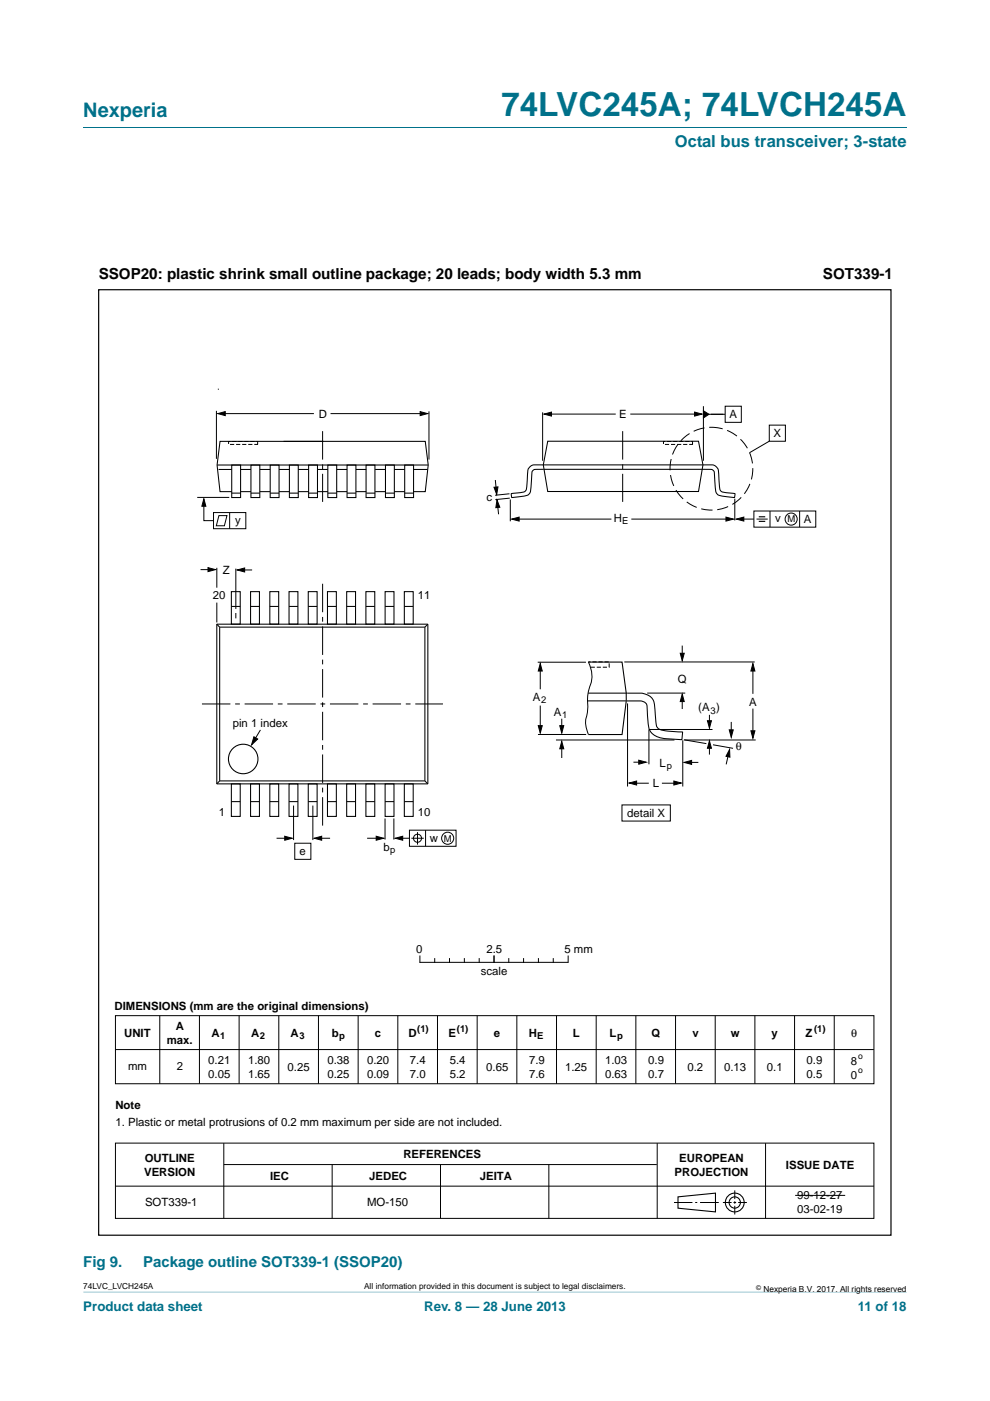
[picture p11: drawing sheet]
<svg xmlns="http://www.w3.org/2000/svg" width="210mm" height="297mm" viewBox="0 0 210 297" stroke-linecap="round" stroke-linejoin="round" font-family="sans-serif">
<path d="M17.7 273.9l174.6 .1z" fill="#00718a"/>
<path d="M17.7 27h174.6" fill="none" stroke="#00718a" stroke-width=".21"/>
<g fill="none" stroke="#000" stroke-width=".21">
<path d="M45.9 87.1v10.2M47.1 87.7h19.5M70.1 87.7h19.7M91 87.2v10.2M115.1 87.4v10.3M116.1 87.8h14.5M133.7 87.8h14.4M149.2 86.1v11.6M149.8 87.8h4M153.8 86.1h3.4v3.4h-3.4zM163.2 90.1h3.4v3.5h-3.4zM163.2 93.5l-4.2 2.5"/>
<path d="M41.8 105.5h6.8M43.2 106.4v4h2.1M45.3 108.7h6.8v3.4h-6.8zM46.4 109.3h1.7l-.5 2.2h-1.7zM48.7 108.7v3.4M105.1 101.8l.2 2.5M105.5 106.6l.3 2.4M108.1 104.7l-3.1 .3M108.1 105.6l-3 .3M108.2 105.9v4.6M109.3 110.1h20.4M133.9 110.1h20.7"/>
<path d="M155.8 105.7l.1 4.6M157.1 110.1h2.8M159.9 108.3h13.1v3.5h-13.1zM160.5 110.1h2.3M163.3 108.3v3.5M169.6 108.3v3.5M42.5 120.8h2.6M46 120.4v4.2M46 127.8v4.2M50 120.6v8.5M50 130v1.1M50.9 120.8h2.6"/>
<path d="M144.7 136.9v2.4M55.2 154.8l-1.6 2.7M114.1 140.4h10.2M114.1 155.7h10.2M114.6 141.2v4.9M114.6 149.6v5.1M117.9 156.9h25.2M119.1 152.4v2.5M119.1 158.1v2.6M124.8 140.4a6.6 6.6 0 0 1 0 6l-.2 1.3a16 16 0 0 1-.4 5.5l.2 1.2 .4 1.3M132.4 140.4h27.7M133.1 149.1v17.7"/>
<path d="M137.3 146.9h8M144.7 147.9v2.4M144.8 157v9.8M145 156.8l4.8 .9M145.2 156.9h15.1M150.5 158.1v1.9M150.5 151.6v1.9M151.1 154.7h-13.5v7.4M151.2 157.9l4.3 .8M154.6 159.5l-.6 2.6M155.1 153.1v2.5M159.7 141.7v5.4"/>
<path d="M159.7 150.2v5.3M58.7 177.7h2.5M62.3 170.8v7.3M62.5 178.8h3.4v3.4h-3.4zM66.4 170.8v7.3M67.4 177.7h2.6M77.9 177.7h3.1M81.7 173.5v4.5M83.5 173.5v4.5M84.7 177.7h2.1M86.8 176h9.9v3.4h-9.9zM87.3 177.7h2.6"/>
<path d="M88.6 176.4v2.7M90.3 176v3.4M131.9 170.7h10.3v3.4h-10.3zM134.1 166.1h3.5M134.4 161.6h1.7M140.4 166.1h3.3M146 161.6h2.1M24.5 215.3h160.9v14.5h-160.9zM33.9 215.3v14.5M42.3 215.3v14.5M50.7 215.3v14.5M59.1 215.3v14.5"/>
<path d="M67.5 215.3v14.5M76 215.3v14.5M84.4 215.3v14.5M89.1 202.7v1.3M89.1 204h31.3M92.2 203.2v.8M92.8 215.3v14.5M95.3 203.2v.8M98.5 203.2v.8M101.2 215.3v14.5M101.6 203.2v.8M104.8 202.7v1.3"/>
<path d="M107.9 203.2v.8M109.6 215.3v14.5M111.1 203.2v.8M114.2 203.2v.8M117.3 203.2v.8M118 215.3v14.5M120.5 202.7v1.3M126.5 215.3v14.5M134.9 215.3v14.5M143.3 215.3v14.5M151.7 215.3v14.5M160.1 215.3v14.5"/>
<path d="M168.5 215.3v14.5M176.9 215.3v14.5M24.5 222.5h160.8M24.5 251.5h160.9M24.5 242.4h160.9v15.9h-160.9zM47.5 242.4v15.9M47.5 246.9h91.8M70.4 246.9v11.4M93.4 246.9v11.4M116.4 246.9v11.4M139.4 242.4v15.9M143 255h3.9"/>
<path d="M147.5 255h.4M148.5 255h4M153.3 255h1.9M155.6 255h.5M155.8 252.4v1.8M155.8 254.7v.5M155.8 255.7v1.8M156.6 255h1.8M162.4 242.4v15.9M168.7 253.4h10.6"/>
<circle cx="167.8" cy="110.1" r="1.28"/>
<circle cx="88.6" cy="177.7" r=".86"/>
<circle cx="95" cy="177.7" r="1.28"/>
</g>
<g fill="none" stroke="#000" stroke-width=".23">
<path d="M124.8 140.4h7.1l.9 6.6v1.6l-.9 7.1h-7.1M143.8 253.8l8-.8v3.9l-8-.7z"/>
<circle cx="51.6" cy="160.9" r="3.1"/>
<circle cx="155.8" cy="255" r="1.99"/>
<circle cx="155.8" cy="255" r="1.2"/>
</g>
<g fill="#000" stroke="#000" stroke-width=".21">
<path d="M46.2 87.7l1.6-.4v.8zM89.1 87.3l1.6 .4-1.6 .4zM115.4 87.8l1.6-.4v.8zM147.3 87.4l1.6 .4-1.6 .4zM149.2 87.1l1.2 .7-1.2 .8zM43.2 105.7l.5 1.6h-.9zM104.8 103.3l.8-.1-.2 1.6zM105.4 106l.6 1.5-.8 .1zM108.5 110.1l1.6-.5v.9zM154 109.6l1.6 .5-1.6 .4zM156.2 110.1l1.6-.5v.9zM44.1 120.3l1.6 .5-1.6 .4z"/>
<path d="M50.3 120.8l1.6-.4v.9zM144.3 138.5h.8l-.4 1.6zM53.9 156.2l.8 .5-1.4 1.2zM114.6 140.7l.4 1.6h-.8zM114.2 153.9h.8l-.4 1.5zM119.1 157.2l.5 1.6h-.9zM118.7 153.9h.9l-.5 1.5zM144.7 147.2l.4 1.5h-.8zM150.5 157.1l.4 1.5h-.9zM150 152.8h.9l-.4 1.6zM154.7 154.7h.8l-.4 1.6zM159.7 140.7l.4 1.6h-.8z"/>
<path d="M159.3 154.9h.8l-.4 1.6zM60.4 177.3l1.6 .4-1.6 .4zM66.6 177.7l1.6-.4v.8zM79.8 177.3l1.6 .4-1.6 .4zM83.8 177.7l1.6-.4v.8zM133.4 166l1.6-.4v.8zM135.5 161.2l1.6 .4-1.6 .4zM142.9 165.6l1.6 .4-1.6 .4zM145.1 161.6l1.6-.4v.9zM154.7 158.9l.1 1.6-.8-.1z"/>
</g>
<path d="M160.9 109.6h1.4M160.9 110.5h1.4" fill="none" stroke="#000" stroke-width=".24"/>
<path d="M68.4 91.4v15M132.1 91.4v15M68.4 123.8v51.9M42.8 149.3h51.2" fill="none" stroke="#000" stroke-width=".21" stroke-dasharray="6 1 1 1" stroke-linecap="butt"/>
<circle cx="150.9" cy="99.4" r="8.8" fill="none" stroke="#000" stroke-width=".21" stroke-dasharray="2.4 1" stroke-linecap="butt"/>
<g fill="none" stroke="#000" stroke-width=".22">
<path d="M46 98.6h44.8M46.4 99.5h2.7M49.1 98.6h1.9v6.9h-1.9zM51 99.5h2.2M53.2 98.6h1.9v6.9h-1.9zM55.1 99.5h2.2M57.3 98.6h1.9v6.9h-1.9zM59.2 99.5h2.2M60.1 93.6h30.1l.6 5-.6 5.6h-2.5M61.4 98.6h1.9v6.9h-1.9zM63.3 99.5h2.2M65.5 98.6h1.8v6.9h-1.8z"/>
<path d="M67.3 99.5h2.2M68.6 93.6h-21.9l-.7 5 .7 5.6h2.4M69.5 98.6h1.9v6.9h-1.9zM71.4 99.5h2.2M73.6 98.6h1.9v6.9h-1.9zM75.5 99.5h2.2M77.6 98.6h1.9v6.9h-1.9zM79.6 99.5h2.2M81.8 98.6h1.8v6.9h-1.8zM83.6 99.5h2.2M85.8 98.6h1.9v6.9h-1.9zM87.7 99.5h3"/>
<path d="M112.3 99a2.26 2.26 0 0 1 2.2-.4h35.3a2.21 2.21 0 0 1 2.4 .6l.2 .5 .1 1.6a6 6 0 0 0 .4 2.8l.7 .3 2.1 .2a.56 .56 0 0 1 0 .9l-.8-.1a4.9 4.9 0 0 1-2.8-.7l-.3-.6-.3-3.5a.91 .91 0 0 0-1.1-1.1h-36.5a.92 .92 0 0 0-1.1 1.1l-.1 1.4a4.3 4.3 0 0 1-.6 2.9l-1.2 .3-2.1 .3a.52 .52 0 0 1-.3-.9l1.8-.1a1.23 1.23 0 0 0 1.4-1.6l.1-1a4.2 4.2 0 0 1 .5-2.9zM116.2 93.5h32l.9 5.1-.9 5.6h-32l-1-5.6zM49.1 104.6h1.9M51 104.2h2.2M53.2 104.6h1.9M55.1 104.2h2.2M57.3 104.6h1.9M59.2 104.2h2.2M61.4 104.6h1.9M63.3 104.2h2.2M65.5 104.6h1.8M67.3 104.2h2.2"/>
<path d="M69.5 104.6h1.9M71.4 104.2h2.2M73.6 104.6h1.9M75.5 104.2h2.2M77.7 104.6h1.9M79.6 104.2h2.2M81.8 104.6h1.8M83.6 104.2h2.2M85.8 104.6h1.9M46 132.3h44.7M46 132.3l.6 .7M46 132.3v33.9"/>
<path d="M46.6 133h43.5M46.6 133v32.6M49.1 125.4h1.9v6.9h-1.9zM49.1 128.6h1.9M53.1 125.4h1.9v6.9h-1.9zM53.1 128.6h1.9M57.2 125.4h1.9v6.9h-1.9zM57.2 128.6h1.9M61.3 125.4h1.9v6.9h-1.9zM61.3 128.6h1.9M65.4 125.4h1.9v6.9h-1.9zM65.4 128.6h1.9"/>
<path d="M69.5 125.4h1.8v6.9h-1.8zM69.5 128.6h1.8M73.5 125.4h1.9v6.9h-1.9zM73.5 128.6h1.9M77.6 125.4h1.9v6.9h-1.9zM77.6 128.6h1.9M81.7 125.4h1.9v6.9h-1.9zM81.7 128.6h1.9M85.8 125.4h1.8v6.9h-1.8zM85.8 128.6h1.8M90.1 133v32.6M90.7 132.3v33.9"/>
<path d="M90.7 132.3l-.6 .7M124.7 148.6h8.1M124.8 147h8.2M133.1 147h1.7a3.8 3.8 0 0 1 3.8 1.5l.3 2.3a7.3 7.3 0 0 0 .7 3.6 12.5 12.5 0 0 0 5 .8l.2 .1-.2 1.5-2.5-.1a4.5 4.5 0 0 1-4.4-2l-.3-1.6-.1-2.7a1.62 1.62 0 0 0-2.1-1.8h-2.3M46 166.2h44.7M46.6 165.6l-.6 .6M46.6 165.6h43.5M49.1 166.2h1.9v6.9h-1.9zM49.1 170h1.9M53.1 166.2h1.9v6.9h-1.9zM53.1 170h1.9M57.2 166.2h1.9v6.9h-1.9z"/>
<path d="M57.2 170h1.9M61.3 166.2h1.9v6.9h-1.9zM61.3 170h1.9M65.4 166.2h1.9v6.9h-1.9zM65.4 170h1.9M69.5 166.2h1.8v6.9h-1.8zM69.5 170h1.8M73.5 166.2h1.9v6.9h-1.9zM73.5 170h1.9M77.6 166.2h1.9v6.9h-1.9zM77.6 170h1.9M81.7 166.2h1.9v6.9h-1.9z"/>
<path d="M81.7 170h1.9M85.8 166.2h1.8v6.9h-1.8zM85.8 170h1.8M90.1 165.6l.6 .6"/>
</g>
<path d="M48.5 93.6h6.1v.6h-6.1zM140.7 93.6h6.2v.6h-6.2zM125.3 141.5h3.9v-1.2h-4.4" fill="none" stroke="#000" stroke-width=".21" stroke-dasharray=".9 .4" stroke-linecap="butt"/>
<path d="M20.9 61.4h168.1v200.5h-168.1z" fill="none" stroke="#000" stroke-width=".25"/>
<text font-size="7" fill="#00718a" x="106.3" y="24.6">74LVC245A; 74LVCH245A</text>
<text font-size="4.2" fill="#00718a" x="17.7" y="24.9">Nexperia</text>
<text font-size="3.5" fill="#00718a" x="143.1" y="31.1">Octal bus transceiver; 3-state</text>
<g font-size="3.2">
<text x="20.9" y="59.1">SSOP20: plastic shrink small outline package; 20 leads; body width 5.3 mm</text>
<text x="174.6" y="59.1">SOT339-1</text>
</g>
<g font-size="3.2" fill="#00718a">
<text x="17.7" y="268.6">Fig 9.</text>
<text x="30.4" y="268.6">Package outline SOT339-1 (SSOP20)</text>
</g>
<g font-size="2.8" fill="#00718a">
<text x="17.7" y="277.9">Product data sheet</text>
<text x="90" y="277.9">Rev. 8 — 28 June 2013</text>
<text x="182" y="277.9">11 of 18</text>
</g>
<g font-size="2.4">
<text x="67.6" y="88.6">D</text>
<text x="131.3" y="88.7">E</text>
<text x="154.7" y="88.7">A</text>
<text x="164.1" y="92.7">X</text>
<text x="103.2" y="106.3">c</text>
<text x="49.9" y="111.1">y</text>
<text x="130.2" y="110.7">H</text>
<text x="164.4" y="110.8">v</text>
<text x="170.5" y="110.9">A</text>
<text x="47.3" y="121.7">Z</text>
<text x="45.1" y="127.1">20</text>
<text x="88.6" y="127.1">11</text>
<text x="113" y="148.6">A</text>
<text x="143.7" y="144.9">Q</text>
<text x="158.9" y="149.6">A</text>
<text x="49.4" y="154.1">pin 1 index</text>
<text x="117.5" y="151.7">A</text>
<text x="148.1" y="150.8">(A )</text>
<text x="156.1" y="159.1">θ</text>
<text x="138.5" y="166.9">L</text>
<text x="139.9" y="162.7">L</text>
<text x="46.4" y="173.1">1</text>
<text x="88.6" y="173.1">10</text>
<text x="133" y="173.2">detail X</text>
<text x="91.1" y="178.4">w</text>
<text x="63.6" y="181.2">e</text>
<text x="81.3" y="180.3">b</text>
<text x="88.3" y="202">0</text>
<text x="103.2" y="202">2.5</text>
<text x="119.7" y="202">5 mm</text>
<text x="102" y="206.7">scale</text>
<text x="24.3" y="214.2">DIMENSIONS (mm are the original dimensions)</text>
<text x="26.3" y="219.9">UNIT</text>
<text x="35.4" y="221.3">max.</text>
<text x="37.3" y="218.4">A</text>
<text x="44.9" y="219.9">A</text>
<text x="53.3" y="219.9">A</text>
<text x="61.6" y="219.9">A</text>
<text x="70.4" y="219.9">b</text>
<text x="79.5" y="219.9">c</text>
<text x="86.6" y="219.9">D</text>
<text x="95.1" y="219.9">E</text>
<text x="104.8" y="219.9">e</text>
<text x="112.2" y="219.9">H</text>
<text x="121.5" y="219.9">L</text>
<text x="129.3" y="219.9">L</text>
<text x="138.2" y="219.9">Q</text>
<text x="146.8" y="219.9">v</text>
<text x="155" y="219.9">w</text>
<text x="163.7" y="219.9">y</text>
<text x="170.9" y="219.9">Z</text>
<text x="180.5" y="219.9">θ</text>
<text x="27.2" y="226.8">mm</text>
<text x="37.5" y="227">2</text>
<text x="44.2" y="225.5">0.21</text>
<text x="52.6" y="225.5">1.80</text>
<text x="61" y="227.1">0.25</text>
<text x="69.4" y="225.5">0.38</text>
<text x="77.9" y="225.5">0.20</text>
<text x="87" y="225.5">7.4</text>
<text x="95.4" y="225.5">5.4</text>
<text x="103.1" y="227">0.65</text>
<text x="112.2" y="225.5">7.9</text>
<text x="119.9" y="227">1.25</text>
<text x="128.3" y="225.5">1.03</text>
<text x="137.5" y="225.5">0.9</text>
<text x="145.8" y="227">0.2</text>
<text x="153.6" y="227">0.13</text>
<text x="162.7" y="227">0.1</text>
<text x="171.1" y="225.5">0.9</text>
<text x="180.5" y="225.7">8</text>
<text x="44.2" y="228.5">0.05</text>
<text x="52.6" y="228.5">1.65</text>
<text x="69.4" y="228.5">0.25</text>
<text x="77.9" y="228.5">0.09</text>
<text x="87" y="228.5">7.0</text>
<text x="95.4" y="228.5">5.2</text>
<text x="112.2" y="228.5">7.6</text>
<text x="128.3" y="228.5">0.63</text>
<text x="137.5" y="228.5">0.7</text>
<text x="171.1" y="228.5">0.5</text>
<text x="180.5" y="228.7">0</text>
<text x="24.5" y="235">Note</text>
<text x="24.5" y="238.7">1. Plastic or metal protrusions of 0.2 mm maximum per side are not included.</text>
<text x="85.6" y="245.6">REFERENCES</text>
<text x="30.6" y="249.3">VERSION</text>
<text x="30.7" y="246.3">OUTLINE</text>
<text x="57.3" y="250.2">IEC</text>
<text x="78.3" y="250.2">JEDEC</text>
<text x="101.8" y="250.2">JEITA</text>
<text x="143.1" y="249.3">PROJECTION</text>
<text x="144.1" y="246.3">EUROPEAN</text>
<text x="166.7" y="247.8">ISSUE DATE</text>
<text x="30.8" y="255.8">SOT339-1</text>
<text x="77.9" y="255.8">MO-150</text>
<text x="169.1" y="254.3">99-12-27</text>
<text x="169.1" y="257.2">03-02-19</text>
</g>
<g font-size="2">
<text x="132" y="111.1">E</text>
<text x="167" y="110.8">M</text>
<text x="114.8" y="149.1">2</text>
<text x="119.3" y="152.2">1</text>
<text x="150.7" y="151.3">3</text>
<text x="141.5" y="163.1">p</text>
<text x="94.2" y="178.4">M</text>
<text x="82.8" y="180.8">p</text>
<text x="46.7" y="220.3">1</text>
<text x="55.1" y="220.3">2</text>
<text x="63.5" y="220.3">3</text>
<text x="71.9" y="220.3">p</text>
<text x="88.5" y="218.9">(1)</text>
<text x="96.9" y="218.9">(1)</text>
<text x="113.9" y="220.3">E</text>
<text x="130.9" y="220.3">p</text>
<text x="172.7" y="218.9">(1)</text>
</g>
<g font-size="1.8">
<text x="182" y="224.5">o</text>
<text x="182" y="227.5">o</text>
<text x="17.7" y="273.3">74LVC_LVCH245A</text>
<text x="77.2" y="273.3">All information provided in this document is subject to legal disclaimers.</text>
<text x="161.9" y="273.9">Nexperia B.V. 2017. All rights reserved</text>
</g>
<text font-size="1.4" x="160.4" y="273.4">©</text>
</svg>
